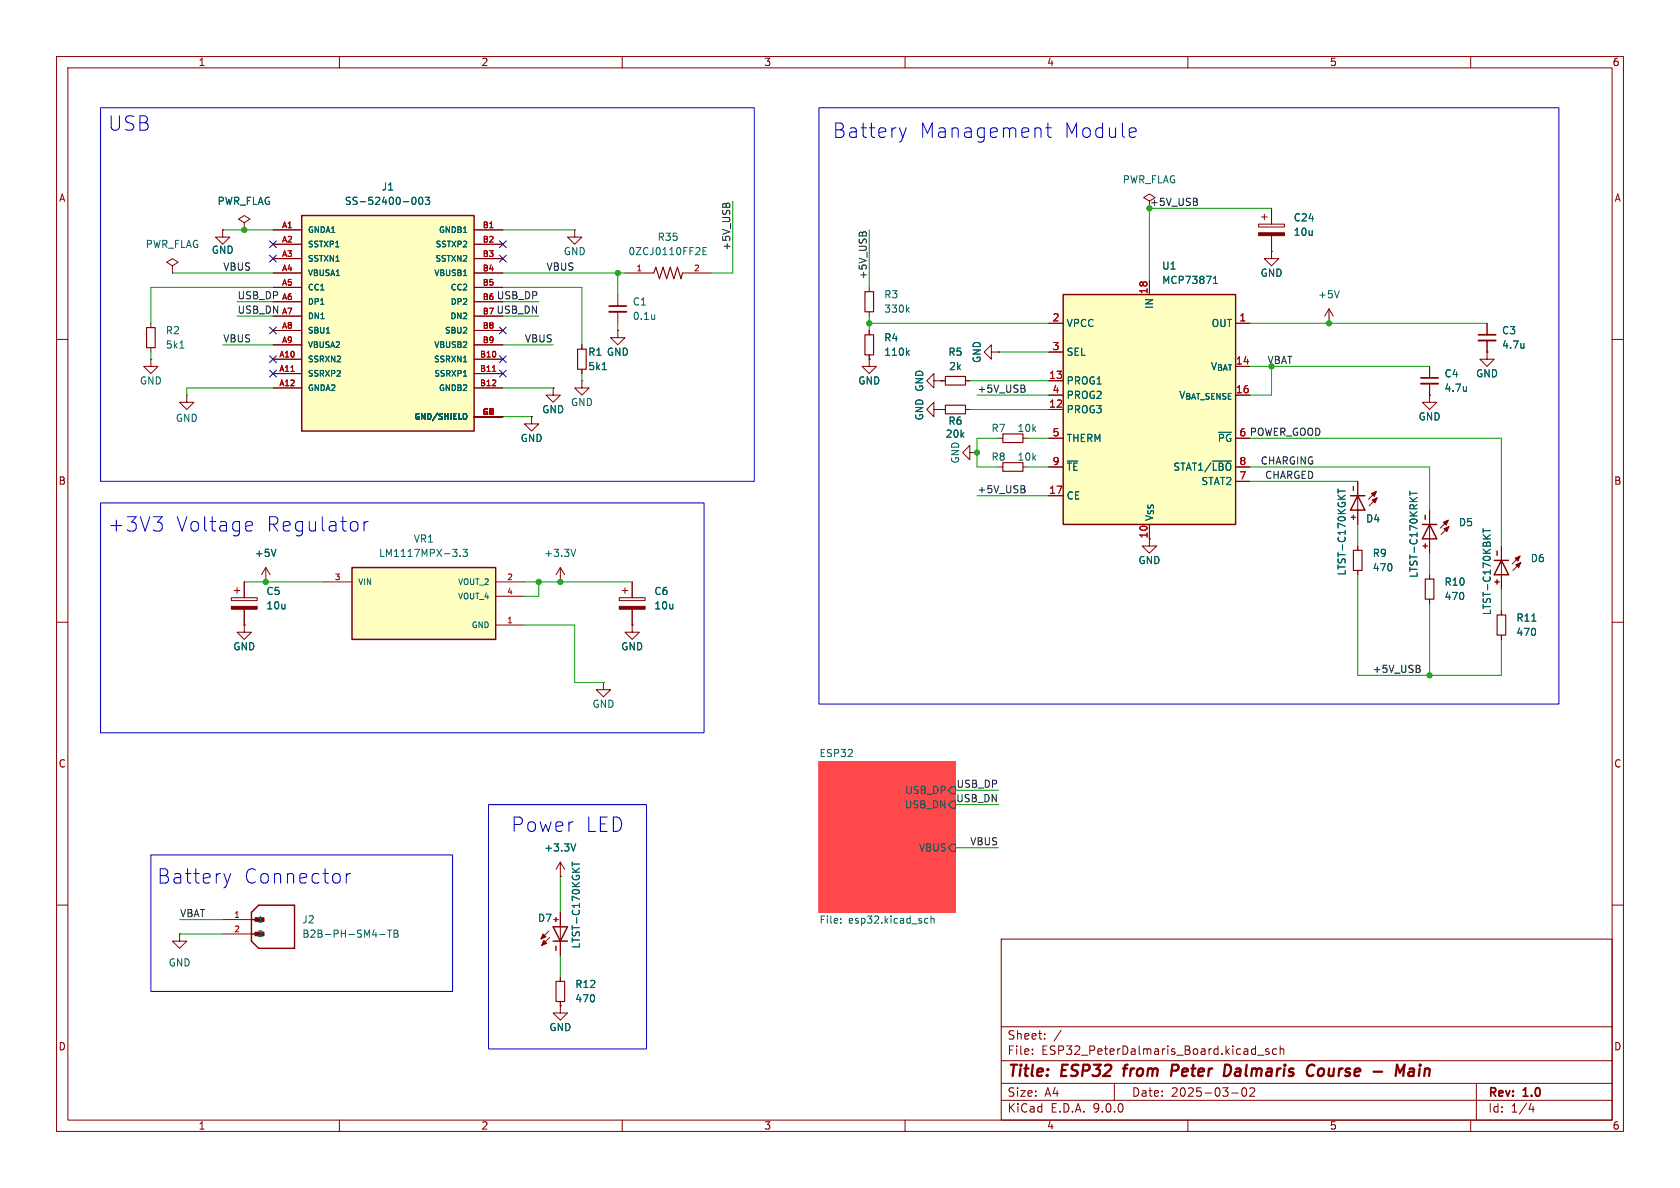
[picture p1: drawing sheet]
<svg xmlns="http://www.w3.org/2000/svg" width="297mm" height="210mm" viewBox="0 0 297 210" stroke-linecap="round" stroke-linejoin="round" font-family="sans-serif">
<g fill="none" stroke="#840000" stroke-width=".18">
<path d="M10 10h277v190h-277zM12 12h273v186h-273zM60 10v2M110 10v2M160 10v2M210 10v2M260 10v2M43.2 39.4l1-.7-1-.6-1 .6 1 .7v1.2M43.2 40.6h.1M10 60h2M102.9 61v.7M102.9 65.3v.7"/>
<path d="M175.3 62.2v-1.2l-1.3 1.2 1.3 1.3v-1.3h1.2M176.5 62.2h.1M285 60h2M171.4 80v-1.3l-1.2 1.3 1.2 1.3v-1.3h1.3M172.7 80h.1M203.2 95.3v1.2h1.3l-1.3 1.3-1.3-1.3h1.3M10 110h2M285 110h2M10 160h2M177 166h108v32h-108zM285 160h2M60 198v2"/>
<path d="M110 198v2M160 198v2M177 194.5h108M177 191.5h108M177 187.5h108M177 181.5h108M182.5 186.3v.1M182.5 185.5v.1M184.7 183.6v.1M184.7 182.8v.1M187.6 182.1l-1.3 2M197 191.5v3"/>
<path d="M210 198v2M217.7 193.2h1.2M219.7 192.4l.2-.1a.81 .81 0 0 1 .6 .6 .81 .81 0 0 1-.3 .8l-.2 .1a.81 .81 0 0 1-.3-1.4zM221 192.4l.5-.1 .2 .1 .1 .3-.9 1.1h.9M222.3 186.5h1.2M224.3 185.5l-.3-.1-.3 .2 .1 .2 .5 .2v.3h-.6M225.7 185.5l-.5-.1-.2 .3v.4l.1 .2h.6M226.3 185.5l.2-.1 .4 .1 .1 .9M226.3 184.9v1.5M260 198v2M261 191.5v6.5M270.7 195l-.4 1.1h.9"/>
<path d="M271 195.6v1"/>
</g>
<path d="M198.5 188.9h.8M198.8 188.5l-.2 1.7M208 188.2h-.7l-.3 2M208.1 189.2l-1 .1M216.6 188.2h.5a1.08 1.08 0 0 1 .5 1.1 1.08 1.08 0 0 1-.8 .9M231.5 188.3a.67 .67 0 0 1 .9 .1M232.2 190l-.6 .2M233.8 188.9a.62 .62 0 0 0-.8 .4v.7a.52 .52 0 0 0 .8 .1M246.7 190.2l.3-2 .5 1.4 .8-1.4-.2 2M249.2 189l.2-.1 .5 .1v1.2M250 189.4h-.7a.4 .4 0 0 0-.3 .4 .4 .4 0 0 0 .2 .4l.7-.1" fill="none" stroke="#840000" stroke-width=".4"/>
<path d="M144.8 134.6h24.1v26.7h-24.1z" fill="#ff484a" stroke="#ff484a" stroke-width=".18"/>
<path d="M144.8 134.6h24.1v26.7h-24.1z" fill="none" stroke="#ff3e40" stroke-width=".18"/>
<path d="M106.5 65.3h.7M168.3 139.1h.6v1.2h-.6l-.7-.6zM168.3 141.6h.6v1.3h-.6l-.7-.7zM168.3 149.2h.6v1.3h-.6l-.7-.6zM148.6 163.1v.1M148.6 162.4v.1M163.6 163.1h.5M163.6 162.4h.5M164.6 162.5l.2-.1h.3v.8M164.6 161.9v1.3" fill="none" stroke="#006464" stroke-width=".18"/>
<path d="M102.1 61.7h1.5v3.6h-1.5z" fill="none" stroke="#840000" stroke-width=".2"/>
<path d="M188 52.1h30.4v40.6h-30.4z" fill="#ffffc2"/>
<path d="M188 52.1h30.4v40.6h-30.4zM264.2 99.1h2.5M265.4 99.1l1.3 2.5h-2.5zM44.4 161.3l1.3-1.3h6.4v7.6h-6.4l-1.3-1.2zM44.4 162.6h2M44.4 165.1h2M97.8 166.4h2.5M97.8 163.8h2.5l-1.2 2.6z" fill="none" stroke="#840000" stroke-width=".25"/>
<g fill="none" stroke="#840000" stroke-width=".18">
<path d="M185.4 57.2h2.6M203.2 49.5v2.6M218.4 57.2h2.6M234.9 57.2h.1M234.9 54.6l-.7 1.3M234.9 54.6l.8 1.3M234.9 54.6v2.6M262.9 57.2v2M185.4 62.2h2.6M185.4 67.3h2.6M185.4 69.9h2.6M185.4 72.4h2.6"/>
<path d="M185.4 77.5h2.6M218.4 77.5h2.6M252.7 69.9v1.2h1.3l-1.3 1.3-1.2-1.3h1.2M252.7 69.9h.1M262.9 60.2v2M185.4 82.6h2.6M185.4 87.6h2.6M203.2 92.7v2.6M218.4 82.6h2.6M218.4 85.1h2.6M265.4 96.5v7.6M268.7 98.3l-1.4 1.4"/>
<path d="M268.9 99.4l-1.4 1.4M40.9 105.7h4.6v.5h-4.6zM41.4 104.4h1M41.9 103.9v1M43.2 102.9v2.8M43.2 107.7v2.8M265.4 108v.7M265.4 112.3v.7M99.1 154.9h.1M99.1 152.4v2.5M99.1 152.4l-.8 1.3M99.1 152.4l.7 1.3"/>
<path d="M31.7 165.1v1.3h1.3l-1.3 1.2-1.2-1.2h1.2M31.7 165.1h.1M39.4 162.6h5M39.4 165.1h5M97 164.6l-1.4 1.4M97.2 165.7l-1.4 1.4M99.1 161.3v7.6"/>
</g>
<g fill="none" stroke="#006464" stroke-width=".18">
<path d="M214.5 50.1h.8M214.5 49.2l.4-.4v1.3M236.8 51.4l-.5 1.2M269.4 60.7v.8M269.4 61.4v.1M188.7 81.5h1.9M214.3 81.5h3.4M262.2 93.5v.7M262.2 93.8h1.3M270.8 109.8h.7M101.2 152.4v.7M101.2 152.7h1.2"/>
<path d="M101.8 149.2l-.4 1.2M67.1 165.2h1M68.5 164.4h.7M68.9 164.4v1.3M69.7 164.4h.4l.2 .3-.2 .3 .2 .1 .1 .3-.3 .3h-.4zM69.7 165h.4"/>
</g>
<g fill="#840000" stroke="#840000" stroke-width=".18">
<path d="M267.8 98.7l.9-.4-.3 .9z"/>
<path d="M268 99.8l.9-.4-.4 .9z"/>
<path d="M40.9 107.2h4.6v.5h-4.6z"/>
<path d="M96.1 166.2l.5 .6-.8 .3z"/>
<path d="M96 165.1l.5 .5-.9 .4z"/>
<path d="M45.1 162.2h1.6v.7h-1.6z"/>
</g>
<path d="M264.7 97.4v.8M98.3 167.3v.7" fill="none" stroke="#a90000" stroke-width=".18"/>
<path d="M261.4 59.2h3" fill="none" stroke="#840000" stroke-width=".3"/>
<path d="M261.4 60.2h3" fill="none" stroke="#840000" stroke-width=".33"/>
<path d="M264.7 108.7h1.5v3.6h-1.5z" fill="none" stroke="#840000" stroke-width=".2"/>
<path d="M53.3 38.1h30.5v38.1h-30.5z" fill="#ffffc2"/>
<path d="M53.3 38.1h30.5v38.1h-30.5z" fill="none" stroke="#840000" stroke-width=".25"/>
<g fill="none" stroke="#840000" stroke-width=".18">
<path d="M26.7 57.2v.7M30.5 47l1-.6-1-.7-1 .7 1 .6v1.3M30.5 48.3h.1M39.4 40.6v1.3h1.2l-1.2 1.3-1.3-1.3h1.3M39.4 40.6h.1M48.3 40.6h5M48.3 43.2h5M48.3 45.7h5M48.3 48.3h5M48.3 50.8h5M48.3 53.3h5M48.3 55.9h5"/>
<path d="M48.3 58.4h5M83.8 40.6h5.1M83.8 43.2h5.1M83.8 45.7h5.1M83.8 48.3h5.1M83.8 50.8h5.1M83.8 53.3h5.1M83.8 55.9h5.1M83.8 58.4h5.1M26.7 61.5v.7M48.3 61h5M48.3 63.5h5"/>
<path d="M48.3 66h5M48.3 68.6h5M83.8 61h5.1M83.8 63.5h5.1M83.8 66h5.1M83.8 68.6h5.1M83.8 73.7h5.1M97.8 68.6v1.3h1.3l-1.3 1.2-1.3-1.2h1.3M97.8 68.6h.1M176.5 77.5h.8M180.8 77.5h.8M252.7 64.8v2"/>
<path d="M252.7 67.8v2.1M262.9 62.2v1.3h1.3l-1.3 1.3-1.3-1.3h1.3M262.9 62.2h.1M43.2 110.5v1.3h1.2l-1.2 1.2-1.3-1.2h1.3M43.2 110.5h.1M47 102.9h.1M47 100.3l-.8 1.3M47 100.3l.8 1.3M47 100.3v2.6M99.1 172.7v.8M99.1 177v.8"/>
</g>
<path d="M72.8 35.4l.1-.4 .2-.1a.68 .68 0 0 1 .5 .6 .68 .68 0 0 1-.5 .6l-.2-.1-.1-.3M74.2 34.9h.1a.68 .68 0 0 1 .5 .6 .68 .68 0 0 1-.5 .6 .84 .84 0 0 1-.1-1.2zM75.2 34.9h.8l-.5 .5 .4 .1v.5l-.2 .1-.5-.1M57.7 58.9h.6M81.9 48.7h.6M31.8 61.5h.7M81.9 64h.6M81.9 66.5h.6M82.2 73.1a.55 .55 0 0 1 .3 .5 .55 .55 0 0 1-.3 .5M259.3 68.3v.9M259.3 69l-.1 .1M48.8 97.1l-.4 1.3" fill="none" stroke="#006464" stroke-width=".18"/>
<path d="M51.4 65.7h.6M87.1 65.7h.5" fill="none" stroke="#a90000" stroke-width=".18"/>
<path d="M25.9 57.9h1.5v3.6h-1.5zM177.3 76.7h3.5v1.5h-3.5zM98.3 173.5h1.5v3.5h-1.5z" fill="none" stroke="#840000" stroke-width=".2"/>
<path d="M251.2 66.8h3.1" fill="none" stroke="#840000" stroke-width=".3"/>
<path d="M251.2 67.8h3.1" fill="none" stroke="#840000" stroke-width=".33"/>
<path d="M62.2 100.3h25.4v12.7h-25.4z" fill="#ffffc2"/>
<path d="M238.8 87.6h2.5M240 87.6l1.3 2.6h-2.5zM251.5 92.7h2.5M252.7 92.7l1.3 2.6h-2.5zM62.2 100.3h25.4v12.7h-25.4z" fill="none" stroke="#840000" stroke-width=".25"/>
<g fill="none" stroke="#840000" stroke-width=".18">
<path d="M203.2 35.6l1-.7-1-.6-1 .6 1 .7v1.2M222.5 39.6h4.6v.5h-4.6zM223 38.4h1M223.5 37.8v1.1M224.8 36.8v2.8M39.4 40.6h.1M43.2 40.6h.1M48.3 48.3h5M48.3 40.6h5M48.3 43.2h5M48.3 45.7h5M48.3 50.8h5"/>
<path d="M48.3 53.3h5M48.3 55.9h5M48.3 58.4h5M83.8 48.3h5.1M83.8 40.6h5.1M83.8 43.2h5.1M83.8 45.7h5.1M83.8 50.8h5.1M83.8 53.3h5.1M83.8 55.9h5.1M83.8 58.4h5.1M101.6 40.6v1.3h1.3l-1.3 1.3-1.3-1.3h1.3"/>
<path d="M101.6 40.6h.1M109.2 58.4v1.3h1.3l-1.3 1.3-1.3-1.3h1.3M109.2 58.4h.1M109.2 52.1v2M109.2 55.1v2.1M110.5 48.3h5.1M120.6 48.3h5.1M153.7 50.8v.8M153.7 55.1v.8M153.7 58.4v.8M185.4 57.2h2.6M203.2 49.5v2.6"/>
<path d="M218.4 57.2h2.6M224.8 44.5v1.2h1.3l-1.3 1.3-1.3-1.3h1.3M224.8 44.5h.1M224.8 41.7v2.8M262.9 57.2v2M26.7 63.5v1.3h1.2l-1.2 1.2-1.3-1.2h1.3M26.7 63.5h.1M33 69.9v1.2h1.3l-1.3 1.3-1.3-1.3h1.3M33 69.9h.1M48.3 61h5M48.3 63.5h5M48.3 66h5"/>
<path d="M48.3 68.6h5M83.8 61h5.1M83.8 63.5h5.1M83.8 66h5.1M83.8 68.6h5.1M83.8 73.7h5.1M94 73.7v1.2h1.2l-1.2 1.3-1.3-1.3h1.3M94 73.7h.1M97.8 68.6h.1M102.9 67.3v1.3h1.2l-1.2 1.3-1.3-1.3h1.3M102.9 67.3h.1M102.9 61v.7"/>
<path d="M102.9 65.3v.7M153.7 63.5v1.3h1.2l-1.2 1.2-1.3-1.2h1.3M153.7 63.5h.1M153.7 62.7v.8M165.1 67.3v-1.3l-1.3 1.3 1.3 1.3v-1.3h1.3M165.1 72.4v-1.3l-1.3 1.3 1.3 1.3v-1.3h1.3M166.4 67.3h.1M166.4 72.4h.1M166.4 72.4h.7M166.4 67.3h.7M170.7 72.4h.7M170.7 67.3h.7"/>
<path d="M176.5 62.2h.1M185.4 72.4h2.6M185.4 67.3h2.6M185.4 62.2h2.6M185.4 69.9h2.6M185.4 77.5h2.6M218.4 77.5h2.6M252.7 69.9h.1M252.7 64.8v2M252.7 67.8v2.1M262.9 62.2h.1M262.9 60.2v2"/>
<path d="M176.5 82.6h.8M180.8 82.6h.8M185.4 82.6h2.6M185.4 87.6h2.6M203.2 92.7v2.6M218.4 82.6h2.6M218.4 85.1h2.6M240 85.1v7.6M240 96.5v.8M243.3 86.9l-1.4 1.4M243.5 88l-1.4 1.4M252.7 90.2v7.6"/>
<path d="M256 91.9l-1.4 1.4M256.2 93.1l-1.4 1.4M265.4 96.5v2.6M43.2 110.5h.1M43.2 102.9v2.8M43.2 107.7v2.8M47 102.9h.1M57.1 102.9h5.1M87.6 102.9h5.1M87.6 105.4h5.1M87.6 110.5h5.1M99.1 102.9h.1"/>
<path d="M99.1 100.3l-.8 1.3M99.1 100.3l.7 1.3M99.1 100.3v2.6M109.5 105.7h4.5v.5h-4.5zM110 104.4h1M110.5 103.9v1M111.8 110.5v1.3h1.2l-1.2 1.2-1.3-1.2h1.3M111.8 110.5h.1M111.8 102.9v2.8M111.8 107.7v2.8M240 100.8v.8M252.7 101.6v.8"/>
<path d="M252.7 105.9v.8M265.4 101.6v2.5M265.4 108v.7M265.4 112.3v.7M106.7 120.7v1.2h1.2l-1.2 1.3-1.3-1.3h1.3M106.7 120.7h.1M99.1 154.9h.1M99.1 177.8v1.3h1.2l-1.2 1.2-1.3-1.2h1.3M99.1 177.8h.1M99.1 161.3v2.5M99.1 166.4v2.5M99.1 172.7v.8"/>
<path d="M99.1 177v.8"/>
</g>
<g fill="none" stroke="#006464" stroke-width=".18">
<path d="M72.8 35.4l.1-.4 .2-.1a.68 .68 0 0 1 .5 .6 .68 .68 0 0 1-.5 .6l-.2-.1-.1-.3M74.2 34.9h.1a.68 .68 0 0 1 .5 .6 .68 .68 0 0 1-.5 .6 .84 .84 0 0 1-.1-1.2zM75.2 34.9h.8l-.5 .5 .4 .1v.5l-.2 .1-.5-.1M57.7 58.9h.6M81.9 48.7h.6M115.7 55.6v.9M115.7 56.3v.1M124.3 44.4h.4M124.9 43.8h-.6v1.2h.6M160.4 54.7l.3 .5M160.7 54.3l-.4 .5M214.5 50.1h.8"/>
<path d="M214.5 49.2l.4-.4v1.3M81.9 64h.6M81.9 66.5h.6M82.2 73.1a.55 .55 0 0 1 .3 .5 .55 .55 0 0 1-.3 .5M106.5 65.3h.7M160.4 62.3l.3 .5M160.7 62l-.4 .4M259.3 68.3v.9M259.3 69l-.1 .1M269.4 60.7v.8M269.4 61.4v.1M48.8 97.1l-.4 1.3"/>
<path d="M80 97.1h.8l-.4 .5M80.7 97.7v.5M81.3 98.2v.2M81.8 97.1h.8l-.4 .5 .3 .1v.5l-.1 .2-.6-.2M101.8 97.1l-.4 1.3M188.7 81.5h1.9M214.3 81.5h3.4M236.5 86.4v.8M236.5 86.8h1.3M249.2 86.8v.8M249.2 87.2h1.3M262.2 93.5v.7"/>
<path d="M262.2 93.8h1.3M270.8 109.8h.7M101.2 152.4v.7M101.2 152.7h1.2M101.8 149.2l-.4 1.2"/>
</g>
<g fill="#840000" stroke="#840000" stroke-width=".18">
<path d="M109.5 107.2h4.5v.5h-4.5z"/>
<path d="M242.4 87.2l.9-.3-.3 .9z"/>
<path d="M242.6 88.4l.9-.4-.4 .9z"/>
<path d="M255.1 92.3l.9-.4-.3 .9z"/>
<path d="M255.3 93.5l.9-.4-.4 .9z"/>
<path d="M222.5 41.1h4.6v.6h-4.6z"/>
</g>
<path d="M51.4 65.7h.6M87.1 65.7h.5M239.3 86v.7M252 91.1v.7M264.7 97.4v.8M98.3 167.3v.7" fill="none" stroke="#a90000" stroke-width=".18"/>
<path d="M115.6 48.3l.4-1.1 .6 2.1 .6-2.1 .7 2.1 .6-2.1 .6 2.1 .7-2.1 .6 2.1 .2-1M152.9 59.2h1.5v3.5h-1.5zM152.9 51.6h1.5v3.5h-1.5zM167.1 71.6h3.6v1.6h-3.6zM167.1 66.5h3.6v1.6h-3.6zM177.3 81.8h3.5v1.5h-3.5zM239.3 97.3h1.5v3.5h-1.5zM252 102.4h1.5v3.5h-1.5z" fill="none" stroke="#840000" stroke-width=".2"/>
<path d="M107.7 54.1h3" fill="none" stroke="#840000" stroke-width=".3"/>
<path d="M107.7 55.1h3" fill="none" stroke="#840000" stroke-width=".33"/>
<path d="M127.8 36.1l.2-.1 .3 .1M129 36.1l-.1-.1-.3-.1-.2 .3M211.4 35.7l.3 .2-.1 .3-.1 .1M211.5 35.1l.1 .2-.1 .3M151.9 41.2l.2-.2 .3 .2M153.2 41.2l-.2-.2h-.3l-.2 .3M180.9 68.7l.3 .2v.3l-.2 .1M181 68.1l.2 .2-.2 .3M180.9 86.5l.3 .2v.3l-.2 .1M181 85.9l.2 .2-.2 .3M250.8 118.2l.3 .2-.1 .3-.2 .2M250.9 117.7l.1 .1-.1 .3" fill="none" stroke="#0f0f0f" stroke-width=".18"/>
<g fill="none" stroke="#009600" stroke-width=".18">
<path d="M129.5 35.6v12.7h-3.8M224.8 36.8h-21.6v12.7M30.5 48.3h17.8M39.4 40.6h8.9M41.9 55.9h6.4M41.9 53.3h6.4M48.3 50.8h-21.6v6.4M88.9 40.6h12.7M88.9 55.9h6.3M88.9 48.3h21.6M88.9 50.8h14v10.2M88.9 53.3h6.3"/>
<path d="M109.2 48.3v3.8M109.2 57.2v1.2M153.7 57.2h31.7M153.7 40.6v10.2M153.7 55.9v2.5M221 57.2h41.9M26.7 62.2v1.3M39.4 61h8.9M48.3 68.6h-15.3v1.3M88.9 61h8.9M88.9 68.6h8.9M88.9 73.7h5.1"/>
<path d="M102.9 66v1.3M171.4 67.3h14M171.4 72.4h14M172.7 69.9h12.7M176.5 77.5h-3.8v5.1h3.8M176.5 62.2h8.9M181.6 77.5h3.8M221 77.5h44.4v19M221 64.8h31.7M224.8 64.8v5.1h-3.8M172.7 87.6h12.7M181.6 82.6h3.8"/>
<path d="M221 82.6h31.7v7.6M221 85.1h19M240 92.7v3.8M252.7 97.8v3.8M43.2 102.9h13.9M92.7 110.5h8.9v10.2h5.1M92.7 102.9h19.1M95.2 102.9v2.5h-2.5M240 101.6v17.8h25.4v-6.4M252.7 106.7v12.7M265.4 104.1v3.9M168.9 139.7h7.6"/>
<path d="M99.1 154.9v6.4M168.9 142.2h7.6M168.9 149.9h7.6M31.7 162.6h7.7M31.7 165.1h7.7M99.1 168.9v3.8"/>
</g>
<g fill="none" stroke="#000084" stroke-width=".18">
<path d="M47.7 45.1l1.2 1.2M47.7 57.8l1.2 1.2M47.7 42.6l1.2 1.2M48.9 45.1l-1.2 1.2M48.9 57.8l-1.2 1.2M48.9 42.6l-1.2 1.2M88.3 42.6l1.2 1.2M88.3 57.8l1.2 1.2M88.3 45.1l1.2 1.2M89.5 42.6l-1.2 1.2M89.5 57.8l-1.2 1.2M89.5 45.1l-1.2 1.2"/>
<path d="M47.7 65.4l1.2 1.2M47.7 62.9l1.2 1.2M48.9 65.4l-1.2 1.2M48.9 62.9l-1.2 1.2M88.3 62.9l1.2 1.2M88.3 65.4l1.2 1.2M89.5 62.9l-1.2 1.2M89.5 65.4l-1.2 1.2"/>
</g>
<g fill="none" stroke="#0000c2" stroke-width=".18">
<path d="M17.8 19.1h115.5v66h-115.5zM144.8 19.1h130.8v105.4h-130.8zM159 22.6l.6 1.7M159.6 24.3l-.2 .6M160.2 22.6l-.6 1.7M184.9 22.6h1M185.3 21.7v2.2l.1 .3 .5 .1M200.5 22.6l.2 .1 .2 .5-1.3 .2M200.7 24.2l-.2 .1M17.8 88.9h106.7v40.6h-106.7zM27.1 91.3h1.6l-.9 1M28.4 92.4l.3 .4v.6l-.3 .4"/>
<path d="M43.8 92.2l.7 .1 .1 .5-1.2 .2M44.5 93.8l-.7 .1M64.4 92.2v1.7M65.1 92.2a.65 .65 0 0 0-.7 .5M26.7 151.1h53.3v24.2h-53.3zM39.6 154.4l.6 1.7M40.2 156.1l-.3 .6M40.8 154.4l-.6 1.7M61.2 154.4v1.7M62 154.4a.65 .65 0 0 0-.8 .5M86.4 142.2h27.9v43.2h-27.9z"/>
</g>
<g fill="#009600" stroke="#009600" stroke-width=".18">
<circle cx="99.1" cy="102.9" r=".46"/>
<circle cx="95.2" cy="102.9" r=".46"/>
<circle cx="47" cy="102.9" r=".46"/>
<circle cx="153.7" cy="57.2" r=".46"/>
<circle cx="234.9" cy="57.2" r=".46"/>
<circle cx="43.2" cy="40.6" r=".46"/>
<circle cx="224.8" cy="64.8" r=".46"/>
<circle cx="252.7" cy="119.4" r=".46"/>
<circle cx="172.7" cy="80" r=".46"/>
<circle cx="109.2" cy="48.3" r=".46"/>
</g>
<g font-size="3.5" fill="#0000c2">
<text x="19.1" y="23.3">USB</text>
<text x="147.2" y="24.6">Battery</text>
<text x="162.5" y="24.6">Management</text>
<text x="188" y="24.6">Module</text>
<text x="19" y="94.2">+3V3</text>
<text x="31.1" y="94.2">Voltage</text>
<text x="47" y="94.2">Regulator</text>
<text x="90.3" y="147.3">Power</text>
<text x="103.4" y="147.3">LED</text>
<text x="27.7" y="156.4">Battery</text>
<text x="43.1" y="156.4">Connector</text>
</g>
<g font-size="2.8" fill="#840000">
<text x="178" y="190.9">Title:</text>
<text x="187.7" y="190.9">ESP32</text>
<text x="199.5" y="190.9">from</text>
<text x="208.7" y="190.9">Peter</text>
<text x="218.8" y="190.9">Dalmaris</text>
<text x="234.3" y="190.9">Course</text>
<text x="251.6" y="190.9">Main</text>
</g>
<g font-size="2.1" fill="#840000">
<text x="178" y="184">Sheet:</text>
<text x="178" y="186.7">File:</text>
<text x="184.1" y="186.7">ESP32_PeterDalmaris_Board.kicad_sch</text>
<text x="178" y="196.9">KiCad</text>
<text x="178" y="194.1">Size:</text>
<text x="184.7" y="194.1">A4</text>
<text x="185.7" y="196.9">E.D.A.</text>
<text x="193.3" y="196.9">9.0.0</text>
<text x="200" y="194.1">Date:</text>
<text x="207" y="194.1">2025-03-02</text>
<text x="263" y="194.3">Rev:</text>
<text x="263" y="196.9">Id:</text>
<text x="267.1" y="196.9">1/4</text>
<text x="269.4" y="194.3">1.0</text>
</g>
<g font-size="1.8" fill="#840000">
<text x="35" y="11.9">1</text>
<text x="85" y="11.9">2</text>
<text x="135" y="11.9">3</text>
<text x="185" y="11.9">4</text>
<text x="235" y="11.9">5</text>
<text x="285" y="11.9">6</text>
<text x="10.3" y="35.9">A</text>
<text x="285.3" y="35.9">A</text>
<text x="10.3" y="85.9">B</text>
<text x="285.3" y="85.9">B</text>
<text x="10.3" y="135.9">C</text>
<text x="285.3" y="135.9">C</text>
<text x="10.3" y="185.9">D</text>
<text x="285.3" y="185.9">D</text>
<text x="35" y="199.9">1</text>
<text x="85" y="199.9">2</text>
<text x="135" y="199.9">3</text>
<text x="185" y="199.9">4</text>
<text x="235" y="199.9">5</text>
<text x="285" y="199.9">6</text>
</g>
<g font-size="1.8" fill="#006464">
<text x="67.4" y="33.9">J1</text>
<text x="198.4" y="32.6">PWR_FLAG</text>
<text x="38.4" y="36.4">PWR_FLAG</text>
<text x="60.9" y="36.4">SS-52400-003</text>
<text x="228.6" y="39.3">C24</text>
<text x="228.6" y="41.9">10u</text>
<text x="25.7" y="44">PWR_FLAG</text>
<text x="37.3" y="45.1">GND</text>
<text x="99.6" y="45.3">GND</text>
<text x="111" y="45.3">0ZCJ0110FF2E</text>
<text x="116.2" y="42.8">R35</text>
<text x="205.4" y="47.9">U1</text>
<text x="156.2" y="52.9">R3</text>
<text x="205.4" y="50.4">MCP73871</text>
<text x="222.8" y="49.1">GND</text>
<text x="232.9" y="52.9">+5V</text>
<text x="29.2" y="59.3">R2</text>
<text x="111.8" y="54.2">C1</text>
<text x="111.8" y="56.7">0.1u</text>
<text x="156.2" y="55.5">330k</text>
<text x="188.5" y="58">VPCC</text>
<text x="204.1" y="54.7" transform="rotate(-90 204.1 54.7)">IN</text>
<text x="214.1" y="58">OUT</text>
<text x="265.4" y="59.3">C3</text>
<text x="29.2" y="61.8">5k1</text>
<text x="103.9" y="63.1">R1 GND</text>
<text x="103.9" y="65.6">5k1</text>
<text x="156.2" y="60.6">R4</text>
<text x="156.2" y="63.1">110k</text>
<text x="167.6" y="63.1">R5</text>
<text x="167.7" y="65.6">2k</text>
<text x="173.6" y="64.3" transform="rotate(-90 173.6 64.3)">GND</text>
<text x="188.5" y="63.1">SEL</text>
<text x="213.9" y="65.6">V_{BAT}</text>
<text x="265.4" y="61.8">4.7u</text>
<text x="24.6" y="68.2">GND</text>
<text x="100.8" y="72">GND</text>
<text x="151.6" y="68.2">GND</text>
<text x="188.5" y="68.2">PROG1</text>
<text x="188.5" y="70.7">PROG2</text>
<text x="208.3" y="70.7">V_{BAT_SENSE}</text>
<text x="255.3" y="66.9">C4</text>
<text x="255.3" y="69.4">4.7u</text>
<text x="260.9" y="66.9">GND</text>
<text x="31" y="74.8">GND</text>
<text x="95.8" y="73.3">GND</text>
<text x="163.4" y="74.4" transform="rotate(-90 163.4 74.4)">GND GND</text>
<text x="167.1" y="77.6">20k</text>
<text x="167.6" y="75.3">R6</text>
<text x="175.2" y="76.6">R7</text>
<text x="179.8" y="76.6">10k</text>
<text x="188.5" y="73.3">PROG3</text>
<text x="250.7" y="74.5">GND</text>
<text x="91.9" y="78.3">GND</text>
<text x="169.8" y="82" transform="rotate(-90 169.8 82)">GND</text>
<text x="175.2" y="81.6">R8</text>
<text x="179.8" y="81.6">10k</text>
<text x="188.5" y="78.3">THERM</text>
<text x="188.5" y="83.4">~{TE}</text>
<text x="207.3" y="83.4">STAT1/~{LBO}</text>
<text x="215.2" y="78.3">~{PG}</text>
<text x="188.5" y="88.5">CE</text>
<text x="212.3" y="86">STAT2</text>
<text x="204.1" y="92.2" transform="rotate(-90 204.1 92.2)">V_{SS}</text>
<text x="241.4" y="92.6">D4</text>
<text x="257.8" y="93.2">D5</text>
<text x="45" y="98.7">+5V</text>
<text x="66.9" y="98.7">LM1117MPX-3.3</text>
<text x="73" y="96.1">VR1</text>
<text x="96.1" y="98.7">+3.3V</text>
<text x="201.2" y="99.9">GND</text>
<text x="238.1" y="101.8" transform="rotate(-90 238.1 101.8)">LTST-C170KGKT</text>
<text x="242.6" y="98.7">R9</text>
<text x="242.6" y="101.2">470</text>
<text x="270.5" y="99.6">D6</text>
<text x="47" y="105.4">C5</text>
<text x="47" y="107.9">10u</text>
<text x="115.6" y="105.4">C6</text>
<text x="115.6" y="107.9">10u</text>
<text x="250.8" y="102.2" transform="rotate(-90 250.8 102.2)">LTST-C170KRKT</text>
<text x="255.3" y="106.3">470</text>
<text x="255.3" y="103.7">R10</text>
<text x="263.8" y="108.9" transform="rotate(-90 263.8 108.9)">LTST-C170KBKT</text>
<text x="268" y="112.6">470</text>
<text x="268" y="110.1">R11</text>
<text x="41.1" y="115.2">GND</text>
<text x="109.7" y="115.2">GND</text>
<text x="104.6" y="125.3">GND</text>
<text x="144.8" y="133.9">ESP32</text>
<text x="159.9" y="143.1">USB_DN</text>
<text x="159.9" y="140.6">USB_DP</text>
<text x="96.1" y="150.7">+3.3V</text>
<text x="162.3" y="150.7">VBUS</text>
<text x="53.3" y="163.4">J2</text>
<text x="53.3" y="166">B2B-PH-SM4-TB</text>
<text x="95" y="163.2">D7</text>
<text x="102.7" y="167.8" transform="rotate(-90 102.7 167.8)">LTST-C170KGKT</text>
<text x="144.8" y="163.6">File:</text>
<text x="150" y="163.6">esp32.kicad_sch</text>
<text x="29.7" y="171">GND</text>
<text x="101.6" y="177.4">470</text>
<text x="101.6" y="174.9">R12</text>
<text x="97" y="182.5">GND</text>
</g>
<text font-size="1.8" fill="#009600" x="203.2" y="36.5">+5V_USB</text>
<g font-size="1.8" fill="#0f0f0f">
<text x="39.4" y="47.9">VBUS</text>
<text x="96.5" y="47.9">VBUS</text>
<text x="129.2" y="44.4" transform="rotate(-90 129.2 44.4)">+5V_USB</text>
<text x="41.9" y="53">USB_DP</text>
<text x="87.7" y="53">USB_DP</text>
<text x="153.3" y="49.5" transform="rotate(-90 153.3 49.5)">+5V_USB</text>
<text x="41.9" y="55.5">USB_DN</text>
<text x="87.7" y="55.5">USB_DN</text>
<text x="39.4" y="60.6">VBUS</text>
<text x="92.7" y="60.6">VBUS</text>
<text x="224" y="64.4">VBAT</text>
<text x="172.7" y="69.5">+5V_USB</text>
<text x="219" y="77.2">6 POWER_GOOD</text>
<text x="222.8" y="82.2">CHARGING</text>
<text x="172.7" y="87.3">+5V_USB</text>
<text x="223.6" y="84.7">CHARGED</text>
<text x="242.6" y="119">+5V_USB</text>
<text x="168.9" y="141.9">USB_DN</text>
<text x="169" y="139.4">USB_DP</text>
<text x="171.4" y="149.5">VBUS</text>
<text x="31.7" y="162.2">VBAT</text>
</g>
<g font-size="1.8" fill="#a90000">
<text x="202.9" y="52.1" transform="rotate(-90 202.9 52.1)">18</text>
<text x="186" y="56.9">2</text>
<text x="219" y="56.9">1</text>
<text x="186" y="62">3</text>
<text x="218.4" y="64.5">14</text>
<text x="185.4" y="67.1">13</text>
<text x="186" y="69.6">4</text>
<text x="218.4" y="69.6">16</text>
<text x="185.4" y="72.1">12</text>
<text x="186" y="77.2">5</text>
<text x="219" y="77.2">6</text>
<text x="186" y="82.3">9</text>
<text x="219" y="82.3">8</text>
<text x="185.4" y="87.4">17</text>
<text x="219" y="84.8">7</text>
<text x="202.9" y="95.3" transform="rotate(-90 202.9 95.3)">10</text>
</g>
<g font-size="1.4" fill="#a90000">
<text x="49.8" y="40.4">A1</text>
<text x="85.2" y="40.4">B1</text>
<text x="49.8" y="42.9">A2</text>
<text x="49.8" y="45.5">A3</text>
<text x="85.2" y="42.9">B2</text>
<text x="85.2" y="45.5">B3</text>
<text x="49.8" y="48">A4</text>
<text x="49.8" y="50.5">A5</text>
<text x="49.8" y="53.1">A6</text>
<text x="85.2" y="48">B4</text>
<text x="85.2" y="50.5">B5</text>
<text x="85.2" y="53.1">B6</text>
<text x="112.4" y="48">1</text>
<text x="122.6" y="48">2</text>
<text x="49.8" y="55.6">A7</text>
<text x="49.8" y="58.2">A8</text>
<text x="85.2" y="55.6">B7</text>
<text x="85.2" y="58.2">B8</text>
<text x="49.3" y="63.2">A10</text>
<text x="49.3" y="65.8">A11</text>
<text x="49.8" y="60.7">A9</text>
<text x="84.8" y="63.2">B10</text>
<text x="84.8" y="65.8">B11</text>
<text x="85.2" y="60.7">B9</text>
<text x="49.3" y="68.3">A12</text>
<text x="84.8" y="68.3">B12</text>
<text x="85.3" y="73.4">S1</text>
<text x="86.2" y="73.4">2</text>
<text x="239.8" y="92.2" transform="rotate(-90 239.8 92.2)">+</text>
<text x="252.5" y="97.3" transform="rotate(-90 252.5 97.3)">+</text>
<text x="59.1" y="102.6">3</text>
<text x="89.6" y="102.6">2</text>
<text x="89.6" y="105.2">4</text>
<text x="265.2" y="103.6" transform="rotate(-90 265.2 103.6)">+</text>
<text x="89.6" y="110.2">1</text>
<text x="41.3" y="162.3">1</text>
<text x="41.3" y="164.8">2</text>
<text x="98.8" y="163.3" transform="rotate(-90 98.8 163.3)">+</text>
</g>
<g font-size="1.4" fill="#006464">
<text x="54.4" y="41.4">GNDA1</text>
<text x="77.5" y="41.4">GNDB1</text>
<text x="54.4" y="43.9">SSTXP1</text>
<text x="54.4" y="46.5">SSTXN1</text>
<text x="76.8" y="46.5">SSTXN2</text>
<text x="76.9" y="43.9">SSTXP2</text>
<text x="54.4" y="49">VBUSA1</text>
<text x="54.4" y="51.5">CC1</text>
<text x="76.6" y="49">VBUSB1</text>
<text x="79.6" y="51.5">CC2</text>
<text x="54.4" y="54.1">DP1</text>
<text x="54.4" y="56.6">DN1</text>
<text x="54.4" y="59.2">SBU1</text>
<text x="78.5" y="59.2">SBU2</text>
<text x="79.5" y="56.6">DN2</text>
<text x="79.6" y="54.1">DP2</text>
<text x="54.4" y="61.7">VBUSA2</text>
<text x="54.4" y="64.2">SSRXN2</text>
<text x="76.6" y="64.2">SSRXN1</text>
<text x="76.6" y="61.7">VBUSB2</text>
<text x="54.4" y="66.8">SSRXP2</text>
<text x="54.4" y="69.3">GNDA2</text>
<text x="76.6" y="66.8">SSRXP1</text>
<text x="77.5" y="69.3">GNDB2</text>
<text x="73.1" y="74.4">GND/SHIELD</text>
<text x="63.2" y="103.6">VIN</text>
<text x="80.8" y="103.6">VOUT_2</text>
<text x="80.8" y="106.1">VOUT_4</text>
<text x="83.3" y="111.2">GND</text>
<text x="45.5" y="163.3">1</text>
<text x="45.5" y="165.8">2</text>
</g>
</svg>
